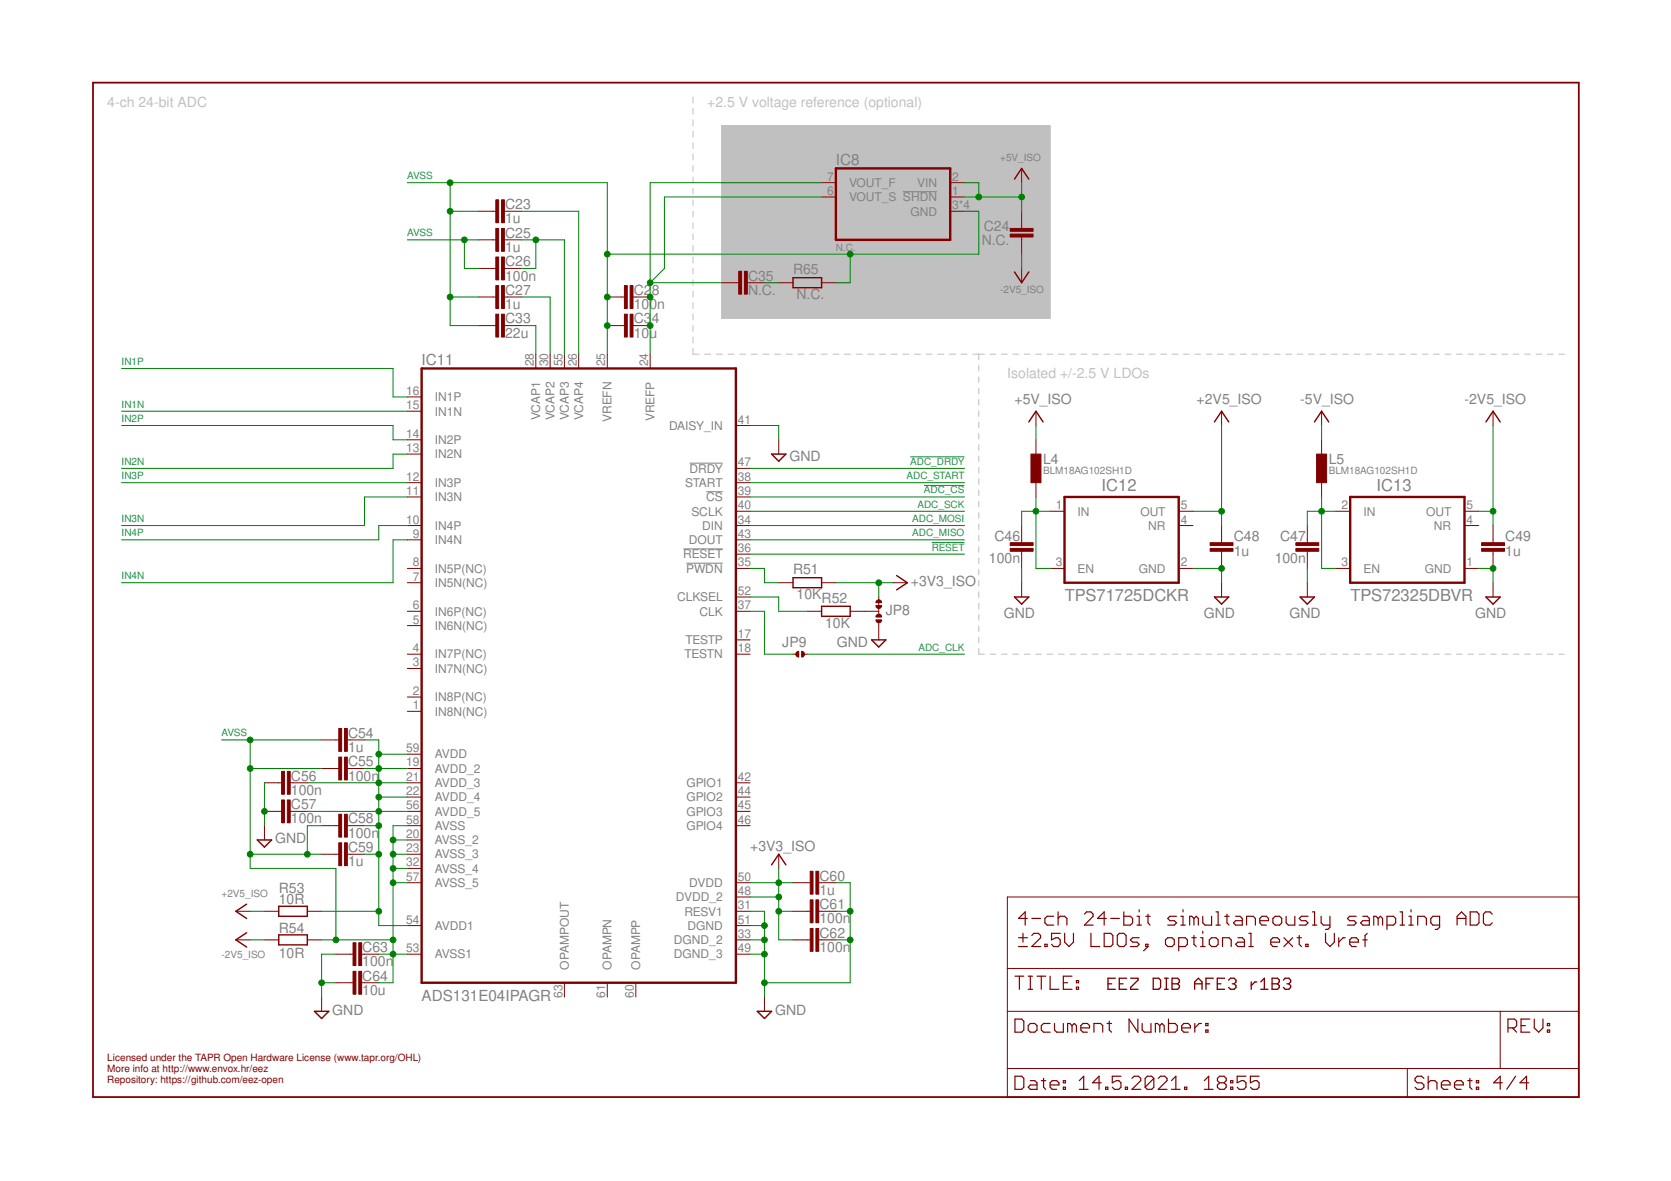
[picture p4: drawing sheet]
<svg xmlns="http://www.w3.org/2000/svg" width="297mm" height="210mm" viewBox="0 0 297 210" stroke-linecap="round" stroke-linejoin="round" font-family="sans-serif">
<g fill="none" stroke="#c0c0c0" stroke-width=".18">
<path d="M123.2 17.2v1.1M123.2 19.3v1M123.2 21.3v1M123.2 23.3v1.1M123.2 25.4v1M123.2 27.4v1M123.2 29.4v1.1M123.2 31.5v1M123.2 33.5v1M123.2 35.5v1M123.2 37.5v1.1M123.2 39.6v1"/>
<path d="M123.2 41.6v1M123.2 43.6v1.1M123.2 45.7v1M123.2 47.7v1M123.2 49.7v1.1M123.2 51.8v1M123.2 53.8v1M123.2 55.8v1.1M123.2 57.8v1.1M123.2 59.9v1M123.2 61.9v1h1.1M125.3 62.9h1"/>
<path d="M127.3 62.9h1.1M129.4 62.9h1.1M131.5 62.9h1M133.5 62.9h1.1M135.6 62.9h1.1M137.7 62.9h1.1M139.8 62.9h1M141.8 62.9h1.1M143.9 62.9h1.1M146 62.9h1M148.1 62.9h1M150.1 62.9h1.1"/>
<path d="M152.2 62.9h1.1M154.3 62.9h1M156.3 62.9h1.1M158.4 62.9h1.1M160.5 62.9h1M162.6 62.9h1M164.6 62.9h1.1M166.7 62.9h1.1M168.8 62.9h1M170.8 62.9h1.1M172.9 62.9h2.1M174 62.9v1"/>
<path d="M174 65v1M174 67v1M174 69v1M174 71v1M174 73v1M174 75v1M174 77v1M174 79v1.1M176 62.9h1M178 62.9h1M180 62.9h1.1M182.1 62.9h1"/>
<path d="M184.1 62.9h1M186.1 62.9h1M188.1 62.9h1.1M190.2 62.9h1M192.2 62.9h1M194.2 62.9h1M196.2 62.9h1.1M198.2 62.9h1.1M200.3 62.9h1M202.3 62.9h1M204.3 62.9h1M206.3 62.9h1"/>
<path d="M208.3 62.9h1.1M210.4 62.9h1M212.4 62.9h1M214.4 62.9h1M216.4 62.9h1.1M218.5 62.9h1M220.5 62.9h1M222.5 62.9h1M224.5 62.9h1.1M226.5 62.9h1.1M228.6 62.9h1M230.6 62.9h1"/>
<path d="M232.6 62.9h1M234.6 62.9h1M236.6 62.9h1.1M238.7 62.9h1M240.7 62.9h1M242.7 62.9h1M244.7 62.9h1.1M246.8 62.9h1M248.8 62.9h1M250.8 62.9h1M252.8 62.9h1.1M254.8 62.9h1.1"/>
<path d="M256.9 62.9h1M258.9 62.9h1M260.9 62.9h1M262.9 62.9h1M265 62.9h1M267 62.9h1M269 62.9h1M271 62.9h1M273 62.9h1.1M275.1 62.9h1M277.1 62.9h1M174 81v1.1"/>
<path d="M174 83.1v1M174 85.1v1M174 87.1v1M174 89.1v1M174 91.1v1M174 93.1v1M174 95.1v1M174 97.2v.9M174 99.2v1M174 101.2v1M174 103.2v1M174 105.2v1"/>
<path d="M174 107.2v1M174 109.2v1M174 111.2v1M174 113.2v1.1M174 115.3v1h1M176 116.3h1M178 116.3h1M180 116.3h1.1M182.1 116.3h1M184.1 116.3h1M186.1 116.3h1M188.1 116.3h1.1"/>
<path d="M190.2 116.3h1M192.2 116.3h1M194.2 116.3h1M196.2 116.3h1.1M198.2 116.3h1.1M200.3 116.3h1M202.3 116.3h1M204.3 116.3h1M206.3 116.3h1M208.3 116.3h1.1M210.4 116.3h1M212.4 116.3h1"/>
<path d="M214.4 116.3h1M216.4 116.3h1.1M218.5 116.3h1M220.5 116.3h1M222.5 116.3h1M224.5 116.3h1.1M226.5 116.3h1.1M228.6 116.3h1M230.6 116.3h1M232.6 116.3h1M234.6 116.3h1M236.6 116.3h1.1"/>
<path d="M238.7 116.3h1M240.7 116.3h1M242.7 116.3h1M244.7 116.3h1.1M246.8 116.3h1M248.8 116.3h1M250.8 116.3h1M252.8 116.3h1.1M254.8 116.3h1.1M256.9 116.3h1M258.9 116.3h1M260.9 116.3h1"/>
<path d="M262.9 116.3h1M265 116.3h1M267 116.3h1M269 116.3h1M271 116.3h1M273 116.3h1.1M275.1 116.3h1M277.1 116.3h1"/>
</g>
<path d="M128.3 22.3h58.4v34.3h-58.4z" fill="#c0c0c0" stroke="#c0c0c0" stroke-width=".18"/>
<path d="M160.5 34.1h6.1M121.5 97.6h7M122.6 82.3h5.9M125.5 87.4h3M122 100.1h6.5" fill="none" stroke="#808080" stroke-width=".18"/>
<g fill="none" stroke="#800000" stroke-width=".21">
<path d="M180.4 173.5h1.6M181.1 168.2h1.5M181.1 166.7h1.5M181.2 173.5v2.3M181.8 165.9v1.5M182.6 163.2h-1.5l1.1-1.1v2.3M182.8 173.5h.8M182.8 175.8h.8M183.2 173.5v2.3M183.4 163.2h1.6M183.4 166.3l.4-.4h.8l.4 .4v.4l-1.6 1.5h1.6M184.3 173.5h1.6"/>
<path d="M185.1 173.5v2.3M185.7 167.8h.4v.4h-.4zM186.7 173.5v2.3h1.5M187.3 162.9h-1.2l-.4 .3v.8l.4 .4h1.2M188.1 163.2l.4-.3h.8l.4 .3v1.2M188.1 162.1v2.3M188.5 165.9h-1.6v1.1l.8-.3h.4l.4 .3v.8l-.4 .4h-.8l-.4-.4M189 174.7h.8M189.3 165.9v1.5l.7 .8 .8-.8v-1.5M190.6 173.5h-1.6v2.3h1.6M191.3 175.5h.4v.3h-.4zM191.3 174.3h.4v.4h-.4z"/>
<path d="M192.8 162.5l.3-.4h.8l.4 .4v.4l-1.5 1.5h1.5M193.9 165.9v2.3h1.6M196.3 165.9h1.1l.4 .4v1.5l-.4 .4h-1.1zM196.7 163.2h-1.6l1.2-1.1v2.3M197.4 163.2h1.6M198.6 166.3l.4-.4h.8l.4 .4v1.5l-.4 .4h-.8l-.4-.4zM199.8 162.1v2.3h1.1l.4-.4v-.8l-.4-.3h-1.1M202.1 162.9h.4v1.5M202.1 164.4h.8M202.5 161.7v.4M202.5 166.7h-1.2l-.4 .3 .4 .4h.8l.4 .4-.4 .4h-1.2M203.7 162.9h.7"/>
<path d="M203.7 167.8h.4v.4h-.4zM204.1 162.5v1.5l.3 .4M204.1 168.2l-.8 .8M207.2 167l.4-.3h.7l.4 .3v.8l-.4 .4h-.7l-.4-.4zM209.1 162.9h-1.1l-.4 .3 .4 .4h.7l.4 .4-.4 .4h-1.1M209.5 168.2h1.2l.4-.4v-.8l-.4-.3h-1.2v2.3M209.9 162.9h.4v1.5M209.9 164.4h.8M210.3 161.7v.4M211.9 166.7h.7M212.2 163.2l-.3-.3h-.4v1.5M212.2 163.2v1.2"/>
<path d="M212.2 166.3v1.5l.4 .4M212.2 163.2l.4-.3 .4 .3v1.2M213.4 166.7h.4v1.5M213.4 168.2h.8M213.8 162.9v1.1l.4 .4h1.2v-1.5M213.8 165.5v.4M215 167l.4-.3h.8l.3 .3v.8l-.3 .4h-.8l-.4-.4zM216.2 164.4h.7M216.2 162.1h.3v2.3M217.3 168.2v-1.5h1.2l.4 .3v1.2M217.7 162.9h.8M218.1 162.5v1.5l.4 .4"/>
<path d="M219.6 162.9h.8l.4 .3v1.2h-1.2l-.3-.4 .3-.4h1.2M220 166.7h.8l.4 .3v1.2h-1.2l-.4-.4 .4-.4h1.2M221.6 164.4v-1.5h1.2l.4 .3v1.2M222 168.2h.8M222 165.9h.4v2.3M223.9 163.6h1.6v-.4l-.4-.3h-.8l-.4 .3v.8l.4 .4h.8M225.9 167.4h1.6v-.4l-.4-.3h-.8l-.4 .3v.8l.4 .4h.8M226.3 163.2l.4-.3h.8l.3 .3v.8l-.3 .4h-.8l-.4-.4zM228.2 166.7l1.6 1.5M228.6 162.9v1.1l.4 .4h1.2v-1.5M229.8 166.7l-1.6 1.5M230.6 166.7h.8"/>
<path d="M230.9 166.3v1.5l.5 .4M232.1 167.8h.4v.4h-.4zM232.5 162.9h-1.1l-.5 .3 .5 .4h.7l.4 .4-.4 .4h-1.2M233.3 164.4h.8M233.3 162.1h.4v2.3M234.8 162.9v1.1l.4 .4h1.2M235.6 165.9v1.5l.8 .8 .8-.8v-1.5M236.4 162.9v1.9l-.4 .4h-.4M238 166.7v1.5M239.1 166.7h-.3l-.8 .7M239.9 167.4h1.6v-.4l-.4-.3h-.8l-.4 .3v.8l.4 .4h.8M241.1 162.9h-1.2l-.4 .3 .4 .4h.8l.4 .4-.4 .4h-1.2"/>
<path d="M242.3 162.9h.7l.4 .3v1.2h-1.1l-.4-.4 .4-.4h1.1M242.3 167h.7M243 165.9l-.3 .4v1.9M245 163.2l-.4-.3h-.4v1.5M245 163.2v1.2M245 163.2l.4-.3 .4 .3v1.2M246.5 164.4h1.2l.4-.4v-.8l-.4-.3h-1.2v2.3M248.9 164.4h.8M248.9 162.1h.4v2.3M250.4 162.9h.4v1.5M250.4 164.4h.8M250.8 161.7v.4"/>
<path d="M252 164.4v-1.5h1.2l.4 .3v1.2M255.9 164.4h-1.2l-.4-.4v-.8l.4-.3h1.2v1.9l-.4 .4h-.4M259 163.2h1.6M259 164.4v-1.5l.8-.8 .8 .8v1.5M261.3 162.1h1.2l.4 .4v1.5l-.4 .4h-1.2zM265.3 162.5l-.4-.4h-.8l-.4 .4v1.5l.4 .4h.8l.4-.4M180.4 181.1h1.2l.4 .4v1.6l-.4 .4h-1.2zM180.4 191.3h1.2l.4 .4v1.5l-.4 .4h-1.2zM182.8 182.3l.4-.4h.7l.4 .4v.8l-.4 .4h-.7l-.4-.4zM183.2 192.1h.7l.4 .3v1.2h-1.1l-.4-.4 .4-.4h1.1M185.1 192.1h.8M185.5 191.7v1.5l.4 .4"/>
<path d="M186.7 192.8h1.5v-.4l-.4-.3h-.8l-.3 .3v.8l.3 .4h.8M186.7 181.9h-1.2l-.4 .4v.8l.4 .4h1.2M187.5 181.9v1.2l.3 .4h1.2v-1.6M189 193.2h.4v.4h-.4zM189 192.1h.4v.3h-.4zM190.6 182.3l-.4-.4h-.4v1.6M190.6 182.3l.4-.4 .3 .4v1.2M190.6 182.3v1.2M191.9 193.6h1.5M191.9 192.1l.7-.8v2.3M192.1 182.7h1.6v-.4l-.4-.4h-.8l-.4 .4v.8l.4 .4h.8M194.5 183.5v-1.6h1.1l.4 .4v1.2"/>
<path d="M195.7 192.4h-1.5l1.2-1.1v2.3M196.5 193.2h.4v.4h-.4zM196.8 181.9h.8M197.2 181.5v1.6l.4 .4M199.3 191.3h-1.6v1.1l.8-.3h.4l.4 .3v.8l-.4 .4h-.8l-.4-.4M200 193.2h.4v.4h-.4zM201.2 191.7l.4-.4h.8l.4 .4v.4l-1.6 1.5h1.6M202.3 181.1v2.4l-1.6-2.4v2.4M203 181.9v1.2l.4 .4h1.2v-1.6M205.1 191.7v1.5l-.4 .4h-.8l-.3-.4M205.1 191.7l-.4-.4h-.8l-.3 .4v1.5M205.1 191.7l-1.5 1.5"/>
<path d="M205.9 191.7l.4-.4h.8l.4 .4v.4l-1.6 1.5h1.6M206.2 182.3l-.4-.4h-.4v1.6M206.2 182.3v1.2M206.2 182.3l.3-.4 .4 .4v1.2M207.7 181.1v2.4h1.2l.4-.4v-.8l-.4-.4h-1.2M208.2 193.6h1.6M208.2 192.1l.8-.8v2.3M210.1 182.7h1.5v-.4l-.4-.4h-.8l-.3 .4v.8l.3 .4h.8M210.6 193.2h.4v.4h-.4zM212.4 181.9v1.6M213.6 181.9h-.4l-.8 .8M214.1 193.6h1.5"/>
<path d="M214.1 192.1l.8-.8v2.3M214.3 183.1h.4v.4h-.4zM214.3 181.9h.4v.4h-.4zM216.8 192.4l-.4 .4v.4l.4 .4h.8l.4-.4v-.4l-.4-.4M216.8 192.4l-.4-.3v-.4l.4-.4h.8l.4 .4v.4l-.4 .3M216.8 192.4h.8M218.8 193.2h.3v.4h-.3zM218.8 192.1h.3v.3h-.3zM221.5 191.3h-1.6v1.1l.8-.3h.4l.4 .3v.8l-.4 .4h-.8l-.4-.4M223.8 191.3h-1.5v1.1l.7-.3h.4l.4 .3v.8l-.4 .4h-.7l-.4-.4M253.1 191.7l-.4-.4h-.8l-.4 .4v.4l.4 .3h.8l.4 .4v.4l-.4 .4h-.8l-.4-.4M253.9 192.4l.4-.3h.8l.3 .3v1.2"/>
<path d="M253.9 191.3v2.3M256.2 192.8h1.6v-.4l-.4-.3h-.8l-.4 .3v.8l.4 .4h.8M258.6 192.8h1.5v-.4l-.4-.3h-.7l-.4 .3v.8l.4 .4h.7M260.9 192.1h.8M261.3 191.7v1.5l.4 .4M262.4 193.2h.4v.4h-.4zM262.4 192.1h.4v.3h-.4zM267.1 192.4h-1.6l1.2-1.1v2.3M268.1 182.7h1.1l.4-.4v-.8l-.4-.4h-1.1v2.4M268.8 182.7l.8 .8M269.4 191.3l-1.6 2.3M270.4 182.3h.8"/>
<path d="M271.7 192.4h-1.5l1.2-1.1v2.3M271.9 181.1h-1.5v2.4h1.5M272.7 181.1v1.6l.8 .8 .8-.8v-1.6M275.1 183.1h.4v.4h-.4zM275.1 181.9h.4v.4h-.4z"/>
</g>
<path d="M16.5 14.7h264.1v180.3h-264.1z" fill="none" stroke="#800000" stroke-width=".32"/>
<g fill="none" stroke="#800000" stroke-width=".18">
<path d="M85.1 37.5h3M89.7 37.5h3M146 35h2.6M146 32.5h2.6M168.9 37.5h2.5M168.9 35h2.5M168.9 32.5h2.5M181.6 29.9v2.6M181.6 37.5v3.1M85.1 57.9h3M85.1 52.8h3M85.1 47.7h3"/>
<path d="M85.1 42.6h3M89.7 57.9h3M89.7 52.8h3M89.7 47.7h3M89.7 42.6h3M107.9 57.9h3.1M107.9 52.8h3.1M112.5 57.9h3.1M112.5 52.8h3.1M128.3 50.2h3M132.8 50.2h3.1M138.4 50.2h2.6"/>
<path d="M146 50.2h2.6M181.6 42.1v3.1M181.6 47.7v2.5M72.4 78.2h2.6M72.4 73.1h2.6M72.4 70.5h2.6M95.2 62.9v2.6M97.8 62.9v2.6M100.3 62.9v2.6M102.9 62.9v2.6M107.9 62.9v2.6M115.6 62.9v2.6"/>
<path d="M130.8 75.6h2.5M138.4 78.2v2.5M184.1 73.1v2.5M184.1 78.2v2.5M217.1 73.1v2.5M234.9 73.1v2.5M234.9 78.2v2.5M265.4 73.1v2.5M72.4 95.9h2.6M72.4 93.4h2.6M72.4 88.3h2.6M72.4 85.8h2.6"/>
<path d="M72.4 80.7h2.6M130.8 95.9h2.5M130.8 93.4h2.5M130.8 88.3h2.5M130.8 85.8h2.5M130.8 98.5h2.5M130.8 90.9h2.5M130.8 83.2h2.5M181.6 93.4v3.1M181.6 98v3M184.1 85.8v2.5M186.7 90.9h2.5"/>
<path d="M209.5 93.4h2.6M209.5 90.9h2.6M217.1 93.4v3.1M217.1 98v3M232.4 93.4v3.1M232.4 98v3M234.9 85.8v2.5M237.5 90.9h2.5M260.3 93.4h2.6M260.3 90.9h2.6M265.4 93.4v3.1M265.4 98v3"/>
<path d="M72.4 111.2h2.6M72.4 108.6h2.6M72.4 103.6h2.6M72.4 101h2.6M72.4 116.3h2.6M72.4 118.8h2.6M130.8 108.6h2.5M130.8 101h2.5M130.8 113.7h2.5M130.8 116.3h2.5M130.8 106.1h2.5M138.4 103.6h2.6"/>
<path d="M141 116.3h.7M142.7 116.3h.8M143.5 108.6h2.5M146 103.6h2.6M151.1 108.6h5.1M156.2 106.1v3.3M156.2 110.4v3.3M158.7 103.6h2.6M181.6 103.6v2.5M186.7 101h2.5M209.5 101h2.6M217.1 103.6v2.5"/>
<path d="M232.4 103.6v2.5M237.5 101h2.5M260.3 101h2.6M265.4 103.6v2.5M47 139.1h3.1M51.6 139.1h3M57.2 136.6h3M57.2 131.5h3M61.7 136.6h3.1M61.7 131.5h3.1M72.4 136.6h2.6M72.4 139.1h2.6"/>
<path d="M72.4 134h2.6M72.4 126.4h2.6M72.4 123.9h2.6M130.8 139.1h2.5M47 144.2h3.1M47 146.7v2.6M51.6 144.2h3M57.2 151.8h3M57.2 146.7h3M61.7 151.8h3.1M61.7 146.7h3.1M72.4 149.3h2.6"/>
<path d="M72.4 141.7h2.6M72.4 151.8h2.6M72.4 154.3h2.6M72.4 144.2h2.6M72.4 146.7h2.6M72.4 156.9h2.6M130.8 159.4h2.5M130.8 141.7h2.5M130.8 144.2h2.5M130.8 146.7h2.5M130.8 156.9h2.5M138.4 151.8v2.5"/>
<path d="M141 156.9h3M145.5 156.9h3.1M179.1 159.4h101.5v35.6h-101.5zM41.9 162h2.6M41.9 167h2.6M47 162h2.6M47 167h2.6M54.6 162h2.6M54.6 167h2.6M57.2 177.2v2.5M59.7 169.6h3.1M59.7 174.7h3.1"/>
<path d="M64.3 169.6h3M64.3 174.7h3M72.4 169.6h2.6M72.4 164.5h2.6M100.3 174.7v2.5M107.9 174.7v2.5M113 174.7v2.5M130.8 162h2.5M130.8 167h2.5M130.8 169.6h2.5M130.8 164.5h2.5M135.9 177.2v2.5"/>
<path d="M141 162h3M141 167h3M145.5 162h3.1M145.5 167h3.1M179.1 179.7h101.5M179.1 172.1h101.5M266.7 179.7v10.2M179.1 189.9h101.5M250.2 189.9v5.1"/>
</g>
<g fill="none" stroke="#800000" stroke-width=".23">
<path d="M197 174.9h.6M198.3 173.9h-1.3v1.9h1.3M199 174.9h.6M200.3 173.9h-1.3v1.9h1.3M201 173.9h1.3v.3l-1.3 1.3v.3h1.3M205 173.9h1l.3 .3v1.3l-.3 .3h-1zM207 173.9h.7M207 175.8h.7M207.3 173.9v1.9M208.3 173.9h1l.4 .3v.3l-.4 .4 .4 .3v.3l-.4 .3h-1zM208.3 174.9h1M212.4 174.9h1.3"/>
<path d="M212.4 175.8v-1.3l.6-.6 .7 .6v1.3M214.4 174.9h.6M215.7 173.9h-1.3v1.9M216.4 174.9h.6M217.7 173.9h-1.3v1.9h1.3M218.4 174.2l.3-.3h.7l.3 .3v.3l-.3 .4M219.1 174.9h.3M219.4 174.9l.3 .3v.3l-.3 .3h-.7l-.3-.3M222.4 174.5v1.3M223.4 174.5h-.3l-.7 .7M224.1 175.8h1.3M224.1 174.5l.6-.6v1.9"/>
<path d="M226.1 173.9h1l.3 .3v.3l-.3 .4 .3 .3v.3l-.3 .3h-1zM226.1 174.9h1M228.1 174.2l.4-.3h.6l.3 .3v.3l-.3 .4M228.8 174.9h.3M229.1 174.9l.3 .3v.3l-.3 .3h-.6l-.4-.3"/>
</g>
<path d="M148.6 29.9h20.3v12.7h-20.3zM75 65.5h55.8v109.2h-55.8zM189.2 88.3h20.3v15.3h-20.3zM240 88.3h20.3v15.3h-20.3z" fill="none" stroke="#800000" stroke-width=".42"/>
<g fill="#800000" stroke="#800000" stroke-width=".18">
<path d="M89.2 55.8h.5v4.1h-.5z"/>
<path d="M88.1 55.8h.5v4.1h-.5z"/>
<path d="M89.2 50.8h.5v4h-.5z"/>
<path d="M88.1 50.8h.5v4h-.5z"/>
<path d="M111 55.8h.5v4.1h-.5z"/>
<path d="M112 55.8h.5v4.1h-.5z"/>
<path d="M111 50.8h.5v4h-.5z"/>
<path d="M112 50.8h.5v4h-.5z"/>
<path d="M88.1 45.7h.5v4h-.5z"/>
<path d="M89.2 45.7h.5v4h-.5z"/>
<path d="M89.2 40.6h.5v4.1h-.5z"/>
<path d="M88.1 40.6h.5v4.1h-.5z"/>
<path d="M89.2 35.5h.5v4.1h-.5z"/>
<path d="M88.1 35.5h.5v4.1h-.5z"/>
<path d="M60.2 134.6h.5v4h-.5z"/>
<path d="M61.2 134.6h.5v4h-.5z"/>
<path d="M50.1 137.1h.5v4.1h-.5z"/>
<path d="M51.1 137.1h.5v4.1h-.5z"/>
<path d="M50.1 142.2h.5v4h-.5z"/>
<path d="M51.1 142.2h.5v4h-.5z"/>
<path d="M60.2 144.7h.5v4.1h-.5z"/>
<path d="M61.2 144.7h.5v4.1h-.5z"/>
<path d="M61.2 129.5h.5v4h-.5z"/>
<path d="M60.2 129.5h.5v4h-.5z"/>
<path d="M61.2 149.8h.5v4.1h-.5z"/>
<path d="M60.2 149.8h.5v4.1h-.5z"/>
<path d="M145 154.9h.5v4h-.5z"/>
<path d="M144 154.9h.5v4h-.5z"/>
<path d="M144 159.9h.5v4.1h-.5z"/>
<path d="M145 159.9h.5v4.1h-.5z"/>
<path d="M144 165h.5v4.1h-.5z"/>
<path d="M145 165h.5v4.1h-.5z"/>
<path d="M62.8 172.6h.5v4.1h-.5z"/>
<path d="M63.8 172.6h.5v4.1h-.5z"/>
<path d="M62.8 167.6h.5v4h-.5z"/>
<path d="M63.8 167.6h.5v4h-.5z"/>
<path d="M183.3 80.7h1.7v5.1h-1.7z"/>
<path d="M234 80.7h1.8v5.1h-1.8z"/>
<path d="M215.1 96.5h4.1v.5h-4.1z"/>
<path d="M215.1 97.5h4.1v.5h-4.1z"/>
<path d="M179.6 97.5h4v.5h-4z"/>
<path d="M179.6 96.5h4v.5h-4z"/>
<path d="M230.4 97.5h4v.5h-4z"/>
<path d="M230.4 96.5h4v.5h-4z"/>
<path d="M263.4 96.5h4v.5h-4z"/>
<path d="M263.4 97.5h4v.5h-4z"/>
<path d="M179.6 41.6h4v.5h-4z"/>
<path d="M179.6 40.6h4v.5h-4z"/>
<path d="M132.3 48.2h.5v4.1h-.5z"/>
<path d="M131.3 48.2h.5v4.1h-.5z"/>
</g>
<g fill="none" stroke="#800000" stroke-width=".25">
<path d="M180.3 31.8l1.3-1.9 1.3 1.9M141 49.4h5v1.7h-5zM180.3 48.3l1.3 1.9 1.3-1.9M182.9 75l1.2-1.9 1.3 1.9M215.9 75l1.2-1.9 1.3 1.9M233.7 75l1.2-1.9 1.3 1.9M264.1 75l1.3-1.9 1.3 1.9M137.2 80.7h2.5l-1.3 1.3zM141 102.7h5v1.8h-5zM146 107.8h5.1v1.7h-5.1zM154.9 113.7h2.6l-1.3 1.3zM159.4 102.3l1.9 1.3-1.9 1.2"/>
<path d="M180.3 106.1h2.6l-1.3 1.3zM215.9 106.1h2.5l-1.3 1.3zM231.1 106.1h2.6l-1.3 1.3zM264.1 106.1h2.6l-1.3 1.3zM45.7 149.3h2.6l-1.3 1.3zM137.2 153.7l1.2-1.9 1.3 1.9M43.8 165.8l-1.9 1.2 1.9 1.3M43.8 160.7l-1.9 1.3 1.9 1.2M49.6 166.2h5v1.7h-5zM49.6 161.1h5v1.8h-5zM55.9 179.7h2.5l-1.2 1.3zM134.6 179.7h2.6l-1.3 1.3z"/>
</g>
<g fill="#800000" stroke="#800000" stroke-width=".18">
<path d="M155.7 110.2h1a.51 .51 0 0 1-.5 .5 .51 .51 0 0 1-.5-.5z" fill-rule="evenodd"/>
<path d="M155.9 109.3l.3-.1v.5h-.5z" fill-rule="evenodd"/>
<path d="M156.2 109.2l.4 .1 .1 .4h-.5z" fill-rule="evenodd"/>
<path d="M155.9 106.8l.3-.2v.5h-.5z" fill-rule="evenodd"/>
<path d="M156.2 106.6l.4 .2 .1 .3h-.5z" fill-rule="evenodd"/>
<path d="M155.7 107.6h1a.51 .51 0 0 1-.5 .5 .51 .51 0 0 1-.5-.5z" fill-rule="evenodd"/>
<path d="M141.5 116.3h.5v.5l-.4-.2z" fill-rule="evenodd"/>
<path d="M141.6 115.9l.4-.1v.5h-.5z" fill-rule="evenodd"/>
<path d="M142.5 115.8l.4 .1 .1 .4h-.5z" fill-rule="evenodd"/>
<path d="M142.5 116.3h.5l-.3 .4-.2 .1z" fill-rule="evenodd"/>
</g>
<g fill="none" stroke="#008000" stroke-width=".18">
<path d="M72.4 32.5h35.5v30.4M80 32.5v25.4h5.1M80 37.5h5.1M92.7 37.5h10.2v25.4M146 32.5h-30.4v30.4M146 35h-27.9v12.7l-2.5 2.5h12.7M171.4 37.5h2.6v7.7h-66.1M171.4 32.5h2.6v2.5M171.4 35h10.2M181.6 32.5v5M72.4 42.6h12.7M80 52.8h5.1"/>
<path d="M82.5 42.6v5.1h2.6M92.7 57.9h2.5v5M92.7 52.8h5.1v10.1M92.7 42.6h7.6v20.3M95.2 42.6v5.1h-2.5M135.9 50.2h2.5M151.1 45.2v5h-2.5M181.6 45.2v2.5M21.6 75.6h48.3v2.6h2.5M21.6 65.5h48.3v5h2.5M21.6 73.1h50.8M133.3 75.6h5.1v2.6"/>
<path d="M184.1 75.6v2.6M217.1 75.6v17.8M234.9 75.6v2.6M265.4 75.6v17.8M21.6 85.8h50.8M72.4 95.9h-2.5v7.7h-48.3M72.4 93.4h-5.1v2.5h-45.7M72.4 88.3h-7.6v5.1h-43.2M72.4 80.7h-2.5v2.5h-48.3M133.3 90.9h38.1M133.3 95.9h38.1M133.3 93.4h38.1"/>
<path d="M133.3 98.5h38.1M133.3 88.3h38.1M133.3 83.2h38.1M133.3 85.8h38.1M184.1 88.3v12.7h2.6M186.7 90.9h-5.1v2.5M212.1 90.9h5M234.9 88.3v12.7h2.6M237.5 90.9h-5.1v2.5M262.9 90.9h2.5M133.3 101h2.6v2.6h2.5M133.3 108.6h2.6v7.7h5.1"/>
<path d="M133.3 106.1h5.1v2.5h5.1M143.5 116.3h27.9M148.6 103.6h10.1M156.2 103.6v2.5M181.6 101v2.6M212.1 101h5v2.6M232.4 101v2.6M262.9 101h2.5v2.6M39.4 131.5h17.8M44.5 136.6h12.7M44.5 131.5v22.8h15.2v12.7M47 139.1v7.6"/>
<path d="M54.6 139.1h17.8M64.8 131.5h2.5v33h5.1M64.8 136.6h7.6M67.3 134h5.1M44.5 151.8h12.7M54.6 144.2h17.8M57.2 146.7h-2.6v5.1M64.8 146.7h2.5M64.8 151.8h2.5M67.3 141.7h5.1M69.9 156.9h2.5M69.9 151.8h2.5"/>
<path d="M69.9 154.3h2.5M69.9 149.3h2.5M72.4 146.7h-2.5v28h-2.6M133.3 156.9h7.7M133.3 159.4h5.1M138.4 154.3v12.7h2.6M148.6 156.9h2.5v17.8h-15.2M44.5 162h2.5M44.5 167h2.5M57.2 174.7h2.5M57.2 162h10.1M57.2 167h12.7"/>
<path d="M59.7 169.6h-2.5v7.6M67.3 169.6h5.1M133.3 169.6h2.6M133.3 162h2.6v15.2M133.3 164.5h2.6M133.3 167h2.6M138.4 162h2.6M148.6 162h2.5M148.6 167h2.5"/>
</g>
<g fill="#008000" stroke="#008000" stroke-width=".18">
<circle cx="47" cy="144.2" r=".51"/>
<circle cx="57.2" cy="174.7" r=".51"/>
<circle cx="217.1" cy="101" r=".51"/>
<circle cx="265.4" cy="101" r=".51"/>
<circle cx="135.9" cy="164.5" r=".51"/>
<circle cx="135.9" cy="167" r=".51"/>
<circle cx="135.9" cy="169.6" r=".51"/>
<circle cx="151.1" cy="162" r=".51"/>
<circle cx="151.1" cy="167" r=".51"/>
<circle cx="135.9" cy="174.7" r=".51"/>
<circle cx="265.4" cy="90.9" r=".51"/>
<circle cx="95.2" cy="42.6" r=".51"/>
<circle cx="138.4" cy="162" r=".51"/>
<circle cx="138.4" cy="159.4" r=".51"/>
<circle cx="138.4" cy="156.9" r=".51"/>
<circle cx="156.2" cy="103.6" r=".51"/>
<circle cx="115.6" cy="57.9" r=".51"/>
<circle cx="115.6" cy="52.8" r=".51"/>
<circle cx="115.6" cy="50.2" r=".51"/>
<circle cx="181.6" cy="35" r=".51"/>
<circle cx="174" cy="35" r=".51"/>
<circle cx="67.3" cy="144.2" r=".51"/>
<circle cx="67.3" cy="141.7" r=".51"/>
<circle cx="67.3" cy="139.1" r=".51"/>
<circle cx="67.3" cy="146.7" r=".51"/>
<circle cx="67.3" cy="136.6" r=".51"/>
<circle cx="67.3" cy="151.8" r=".51"/>
<circle cx="67.3" cy="162" r=".51"/>
<circle cx="67.3" cy="134" r=".51"/>
<circle cx="217.1" cy="90.9" r=".51"/>
<circle cx="54.6" cy="151.8" r=".51"/>
<circle cx="44.5" cy="136.6" r=".51"/>
<circle cx="69.9" cy="154.3" r=".51"/>
<circle cx="69.9" cy="151.8" r=".51"/>
<circle cx="69.9" cy="149.3" r=".51"/>
<circle cx="69.9" cy="156.9" r=".51"/>
<circle cx="69.9" cy="169.6" r=".51"/>
<circle cx="69.9" cy="167" r=".51"/>
<circle cx="59.7" cy="167" r=".51"/>
<circle cx="44.5" cy="151.8" r=".51"/>
<circle cx="44.5" cy="131.5" r=".51"/>
<circle cx="107.9" cy="57.9" r=".51"/>
<circle cx="107.9" cy="52.8" r=".51"/>
<circle cx="80" cy="37.5" r=".51"/>
<circle cx="80" cy="32.5" r=".51"/>
<circle cx="80" cy="52.8" r=".51"/>
<circle cx="151.1" cy="45.2" r=".51"/>
<circle cx="107.9" cy="45.2" r=".51"/>
<circle cx="82.5" cy="42.6" r=".51"/>
<circle cx="184.1" cy="90.9" r=".51"/>
<circle cx="234.9" cy="90.9" r=".51"/>
</g>
<path d="M161.8 81.2h9.6M164.3 86.3h7.1M165.6 96.4h5.8" fill="none" stroke="#008080" stroke-width=".18"/>
<g font-size="2.9" fill="#808080">
<text x="195.8" y="87.3">IC12</text>
<text x="244.7" y="87.3">IC13</text>
<text x="189.3" y="106.8">TPS71725DCKR</text>
<text x="240.1" y="106.8">TPS72325DBVR</text>
</g>
<g font-size="2.7" fill="#808080">
<text x="148.6" y="29.3">IC8</text>
<text x="74.9" y="64.8">IC11</text>
<text x="74.9" y="177.8">ADS131E04IPAGR</text>
</g>
<g font-size="2.5" fill="#c0c0c0">
<text x="19.1" y="19">4-ch 24-bit ADC</text>
<text x="125.7" y="19">+2.5 V voltage reference (optional)</text>
<text x="179.1" y="67.3">Isolated +/-2.5 V LDOs</text>
</g>
<g font-size="2.5" fill="#808080">
<text x="89.8" y="39.7">1u</text>
<text x="89.8" y="37.2">C23</text>
<text x="174.9" y="41">C24</text>
<text x="89.8" y="44.8">1u</text>
<text x="89.8" y="47.3">C26</text>
<text x="89.8" y="42.2">C25</text>
<text x="174.5" y="43.5">N.C.</text>
<text x="89.8" y="49.9">100n</text>
<text x="89.8" y="52.4">C27</text>
<text x="112.7" y="52.4">C2</text>
<text x="115.8" y="52.4">8</text>
<text x="133" y="52.4">N.C.</text>
<text x="133" y="49.9">C35</text>
<text x="141" y="48.7">R65</text>
<text x="141.6" y="53.2">N.C.</text>
<text x="89.8" y="54.9">1u</text>
<text x="89.8" y="57.5">C33</text>
<text x="112.7" y="54.9">100n</text>
<text x="112.7" y="57.5">C3</text>
<text x="115.8" y="57.5">4</text>
<text x="89.8" y="60">22u</text>
<text x="112.7" y="60">10u</text>
<text x="180.3" y="71.8">+5V_ISO</text>
<text x="212.7" y="71.8">+2V5_ISO</text>
<text x="231.1" y="71.8">-5V_ISO</text>
<text x="260.3" y="71.8">-2V5_ISO</text>
<text x="140.3" y="82">GND</text>
<text x="185.4" y="82.5">L4</text>
<text x="236.2" y="82.5">L5</text>
<text x="175.8" y="100">100n</text>
<text x="176.8" y="96.2">C46</text>
<text x="219.3" y="98.7">1u</text>
<text x="219.3" y="96.2">C48</text>
<text x="226.6" y="100">100n</text>
<text x="227.6" y="96.2">C47</text>
<text x="267.6" y="98.7">1u</text>
<text x="267.6" y="96.2">C49</text>
<text x="141" y="102.1">R51</text>
<text x="141.6" y="106.5">10K</text>
<text x="146" y="107.2">R52</text>
<text x="161.9" y="104.2">+3V3_ISO</text>
<text x="146.7" y="111.6">10K</text>
<text x="157.5" y="109.3">JP8</text>
<text x="178.4" y="109.8">GND</text>
<text x="214" y="109.8">GND</text>
<text x="229.2" y="109.8">GND</text>
<text x="262.2" y="109.8">GND</text>
<text x="139.1" y="115">JP9</text>
<text x="148.8" y="115">GND</text>
<text x="61.9" y="131.1">C54</text>
<text x="61.9" y="133.7">1u</text>
<text x="61.9" y="136.2">C55</text>
<text x="51.7" y="141.3">100n</text>
<text x="51.7" y="138.7">C56</text>
<text x="51.7" y="143.8">C57</text>
<text x="61.9" y="138.7">100n</text>
<text x="48.9" y="149.9">GND</text>
<text x="51.7" y="146.4">100n</text>
<text x="61.9" y="148.9">100n</text>
<text x="61.9" y="146.4">C58</text>
<text x="61.9" y="154">1u</text>
<text x="61.9" y="151.4">C59</text>
<text x="133.4" y="151.2">+3V3_ISO</text>
<text x="49.5" y="160.7">10R</text>
<text x="49.5" y="158.8">R53</text>
<text x="145.7" y="159.1">1u</text>
<text x="145.7" y="156.5">C60</text>
<text x="145.7" y="161.6">C61</text>
<text x="49.5" y="165.8">R54</text>
<text x="145.7" y="164.1">100n</text>
<text x="145.7" y="166.7">C62</text>
<text x="49.5" y="170.2">10R</text>
<text x="64.4" y="171.8">100n</text>
<text x="64.4" y="169.2">C63</text>
<text x="145.7" y="169.2">100n</text>
<text x="64.4" y="176.8">10u</text>
<text x="64.4" y="174.3">C64</text>
<text x="59.1" y="180.4">GND</text>
<text x="137.8" y="180.4">GND</text>
</g>
<g font-size="2.1" fill="#808080">
<text x="147" y="34.7">6</text>
<text x="147" y="32.1">7</text>
<text x="150.9" y="35.8">VOUT_S SHDN</text>
<text x="150.9" y="33.2">VOUT_F</text>
<text x="163.1" y="33.2">VIN</text>
<text x="169.3" y="34.7">1</text>
<text x="169.3" y="32.1">2</text>
<text x="161.8" y="38.3">GND</text>
<text x="169.3" y="37.2">3*4</text>
<text x="94.9" y="65.1" transform="rotate(-90 94.9 65.1)">28</text>
<text x="97.4" y="65.1" transform="rotate(-90 97.4 65.1)">30</text>
<text x="100" y="65.1" transform="rotate(-90 100 65.1)">55</text>
<text x="102.5" y="65.1" transform="rotate(-90 102.5 65.1)">26</text>
<text x="107.6" y="65.1" transform="rotate(-90 107.6 65.1)">25</text>
<text x="115.2" y="65.1" transform="rotate(-90 115.2 65.1)">24</text>
<text x="72.2" y="70.2">16</text>
<text x="77.3" y="71.3">IN1P</text>
<text x="72.2" y="77.8">14</text>
<text x="72.2" y="72.7">15</text>
<text x="77.3" y="73.9">IN1N</text>
<text x="96" y="74.7" transform="rotate(-90 96 74.7)">VCAP1</text>
<text x="98.6" y="74.7" transform="rotate(-90 98.6 74.7)">VCAP2</text>
<text x="101.1" y="74.7" transform="rotate(-90 101.1 74.7)">VCAP3</text>
<text x="103.6" y="74.7" transform="rotate(-90 103.6 74.7)">VCAP4</text>
<text x="108.7" y="74.9" transform="rotate(-90 108.7 74.9)">VREFN</text>
<text x="116.3" y="74.8" transform="rotate(-90 116.3 74.8)">VREFP</text>
<text x="118.9" y="76.4">DAISY_IN</text>
<text x="131.2" y="75.3">41</text>
<text x="72.2" y="80.4">13</text>
<text x="77.3" y="81.5">IN2N</text>
<text x="77.3" y="78.9">IN2P</text>
<text x="131.2" y="82.9">47</text>
<text x="72.2" y="88">11</text>
<text x="72.2" y="85.4">12</text>
<text x="77.3" y="89.1">IN3N</text>
<text x="77.3" y="86.6">IN3P</text>
<text x="121.8" y="86.6">START</text>
<text x="122.6" y="84">DRDY</text>
<text x="125.5" y="89.1">CS</text>
<text x="131.2" y="85.4">38</text>
<text x="131.2" y="88">39</text>
<text x="72.2" y="93.1">10</text>
<text x="73.4" y="95.6">9</text>
<text x="77.3" y="94.2">IN4P</text>
<text x="122.9" y="91.6">SCLK</text>
<text x="124.8" y="94.2">DIN</text>
<text x="131.2" y="93.1">34</text>
<text x="131.2" y="90.5">40</text>
<text x="131.2" y="95.6">43</text>
<text x="187.7" y="90.5">1</text>
<text x="191.6" y="91.6">IN</text>
<text x="202.7" y="91.6">OUT</text>
<text x="204.1" y="94.2">NR</text>
<text x="209.9" y="90.5">5</text>
<text x="209.9" y="93.1">4</text>
<text x="238.5" y="90.5">2</text>
<text x="242.3" y="91.6">IN</text>
<text x="253.5" y="91.6">OUT</text>
<text x="254.9" y="94.2">NR</text>
<text x="260.7" y="90.5">5</text>
<text x="260.7" y="93.1">4</text>
<text x="73.4" y="100.7">8</text>
<text x="77.3" y="101.8">IN5P(NC)</text>
<text x="77.3" y="96.7">IN4N</text>
<text x="121.5" y="99.3">RESET</text>
<text x="122" y="101.8">PWDN</text>
<text x="122.4" y="96.7">DOUT</text>
<text x="131.2" y="100.7">35</text>
<text x="131.2" y="98.1">36</text>
<text x="187.7" y="100.7">3</text>
<text x="191.6" y="101.8">EN</text>
<text x="202.5" y="101.8">GND</text>
<text x="209.9" y="100.7">2</text>
<text x="238.5" y="100.7">3</text>
<text x="242.3" y="101.8">EN</text>
<text x="253.3" y="101.8">GND</text>
<text x="260.7" y="100.7">1</text>
<text x="73.4" y="103.2">7</text>
<text x="77.3" y="104.3">IN5N(NC)</text>
<text x="120.4" y="106.9">CLKSEL</text>
<text x="131.2" y="105.8">52</text>
<text x="73.4" y="110.8">5</text>
<text x="73.4" y="108.3">6</text>
<text x="77.3" y="112">IN6N(NC)</text>
<text x="77.3" y="109.4">IN6P(NC)</text>
<text x="124.3" y="109.4">CLK</text>
<text x="131.2" y="113.4">17</text>
<text x="131.2" y="108.3">37</text>
<text x="73.4" y="118.5">3</text>
<text x="73.4" y="115.9">4</text>
<text x="77.3" y="119.6">IN7N(NC)</text>
<text x="77.3" y="117">IN7P(NC)</text>
<text x="121.7" y="117">TESTN</text>
<text x="121.8" y="114.5">TESTP</text>
<text x="131.2" y="115.9">18</text>
<text x="73.4" y="123.5">2</text>
<text x="77.3" y="124.6">IN8P(NC)</text>
<text x="73.4" y="126.1">1</text>
<text x="77.3" y="127.2">IN8N(NC)</text>
<text x="72.2" y="136.2">19</text>
<text x="72.2" y="133.7">59</text>
<text x="77.3" y="137.3">AVDD_2</text>
<text x="77.3" y="134.8">AVDD</text>
<text x="72.2" y="138.8">21</text>
<text x="72.2" y="141.3">22</text>
<text x="72.2" y="143.8">56</text>
<text x="77.3" y="139.9">AVDD_3</text>
<text x="77.3" y="142.4">AVDD_4</text>
<text x="122" y="139.9">GPIO1</text>
<text x="122" y="142.4">GPIO2</text>
<text x="131.2" y="138.8">42</text>
<text x="131.2" y="141.3">44</text>
<text x="131.2" y="143.8">45</text>
<text x="72.2" y="148.9">20</text>
<text x="72.2" y="146.4">58</text>
<text x="77.3" y="145">AVDD_5</text>
<text x="77.3" y="147.5">AVSS</text>
<text x="122" y="145">GPIO3</text>
<text x="122" y="147.5">GPIO4</text>
<text x="131.2" y="146.4">46</text>
<text x="72.2" y="151.5">23</text>
<text x="72.2" y="154">32</text>
<text x="77.3" y="150">AVSS_2</text>
<text x="77.3" y="152.6">AVSS_3</text>
<text x="77.3" y="155.1">AVSS_4</text>
<text x="72.2" y="156.5">57</text>
<text x="77.3" y="157.7">AVSS_5</text>
<text x="120.2" y="160.2">DVDD_2</text>
<text x="122.5" y="157.7">DVDD</text>
<text x="131.2" y="161.6">31</text>
<text x="131.2" y="159.1">48</text>
<text x="131.2" y="156.5">50</text>
<text x="72.2" y="164.2">54</text>
<text x="77.3" y="165.3">AVDD1</text>
<text x="119.8" y="167.8">DGND_2</text>
<text x="121.7" y="162.7">RESV1</text>
<text x="122.2" y="165.3">DGND</text>
<text x="131.2" y="166.7">33</text>
<text x="131.2" y="164.2">51</text>
<text x="72.2" y="169.2">53</text>
<text x="77.3" y="170.4">AVSS1</text>
<text x="101.1" y="172.3" transform="rotate(-90 101.1 172.3)">OPAMPOUT</text>
<text x="108.7" y="172.3" transform="rotate(-90 108.7 172.3)">OPAMPN</text>
<text x="113.8" y="172.3" transform="rotate(-90 113.8 172.3)">OPAMPP</text>
<text x="119.8" y="170.4">DGND_3</text>
<text x="131.2" y="169.2">49</text>
<text x="100" y="177.4" transform="rotate(-90 100 177.4)">63</text>
<text x="107.6" y="177.4" transform="rotate(-90 107.6 177.4)">61</text>
<text x="112.7" y="177.4" transform="rotate(-90 112.7 177.4)">60</text>
</g>
<g font-size="1.8" fill="#808080">
<text x="177.8" y="28.7">+5V_ISO</text>
<text x="148.6" y="44.5">N.C.</text>
<text x="177.8" y="52.1">-2V5_ISO</text>
<text x="185.4" y="84.3">BLM18AG102SH1D</text>
<text x="236.2" y="84.3">BLM18AG102SH1D</text>
<text x="39.4" y="159.4">+2V5_ISO</text>
<text x="39.4" y="170.2">-2V5_ISO</text>
</g>
<g font-size="1.8" fill="#008080">
<text x="72.4" y="31.8">AVSS</text>
<text x="72.4" y="42">AVSS</text>
<text x="21.6" y="64.8">IN1P</text>
<text x="21.6" y="72.5">IN1N</text>
<text x="21.6" y="75">IN2P</text>
<text x="21.6" y="82.6">IN2N</text>
<text x="161.8" y="82.6">ADC_DRDY</text>
<text x="21.6" y="85.2">IN3P</text>
<text x="161.1" y="85.2">ADC_START</text>
<text x="164.2" y="87.7">ADC_CS</text>
<text x="21.6" y="92.8">IN3N</text>
<text x="21.6" y="95.3">IN4P</text>
<text x="162.2" y="95.3">ADC_MISO</text>
<text x="162.2" y="92.8">ADC_MOSI</text>
<text x="163.1" y="90.2">ADC_SCK</text>
<text x="165.6" y="97.9">RESET</text>
<text x="21.6" y="102.9">IN4N</text>
<text x="163.3" y="115.6">ADC_CLK</text>
<text x="39.4" y="130.9">AVSS</text>
</g>
<g font-size="1.8" fill="#800000">
<text x="19.1" y="188.6">Licensed under the TAPR Open Hardware License (www.tapr.org/OHL)</text>
<text x="19.1" y="190.5">More info at http://www.envox.hr/eez</text>
<text x="19.1" y="192.4">Repository: https://github.com/eez-open</text>
</g>
</svg>
